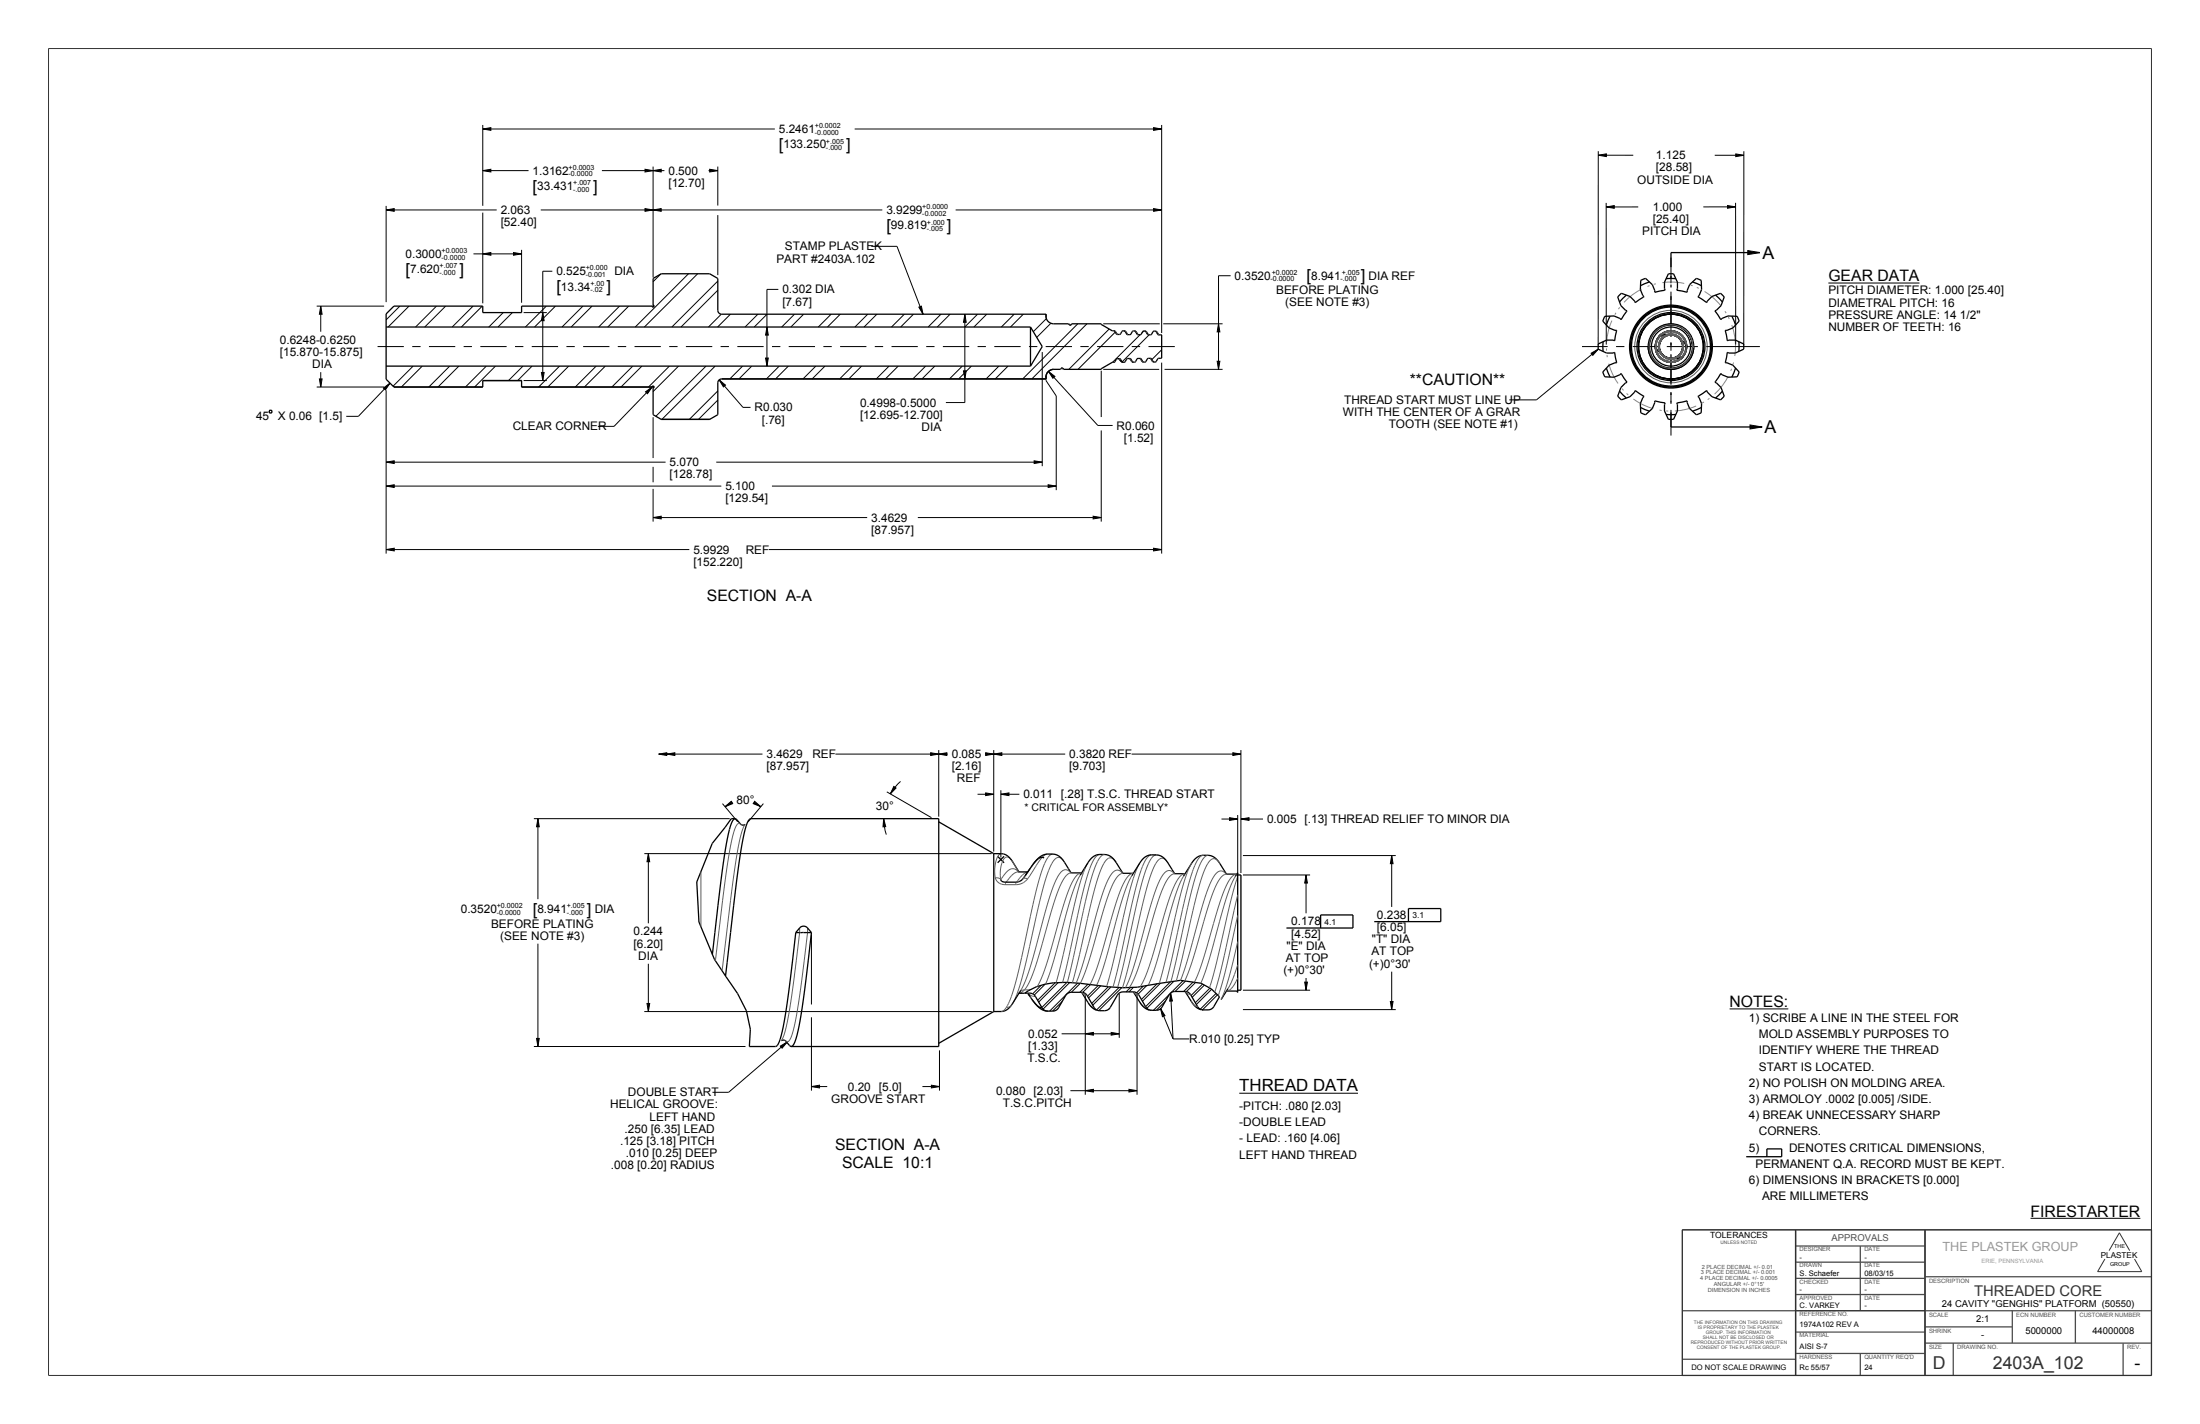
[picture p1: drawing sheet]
<svg xmlns="http://www.w3.org/2000/svg" width="864mm" height="559mm" viewBox="0 0 864 559" stroke-linecap="round" stroke-linejoin="round" font-family="sans-serif">
<g fill="#000">
<path d="M189.5 50.6l3.2-.5v1.1zM452.8 50.1l3.2 .5-3.2 .6zM189.5 67l3.2-.6v1.1zM256.4 67l3.1-.6v1.1zM253.2 66.4l3.2 .6-3.2 .5zM278.6 66.4l3.2 .6-3.2 .5zM627.4 60.9l3.2-.5v1zM681.4 60.4l3.1 .5-3.1 .6zM151.6 82.4l3.1-.5v1zM189.5 99.6l3.2-.5v1.1zM201.6 99.1l3.1 .5-3.1 .6zM256.4 82.4l3.1-.5v1z"/>
<path d="M253.2 81.9l3.2 .5-3.2 .5zM452.8 81.9l3.2 .5-3.2 .5zM630.5 81.2l3.2-.5v1zM678.1 80.7l3.2 .5-3.2 .5zM686.1 98.3l4.7 .8-4.7 .8zM125.9 120.1l.5 3.2h-1zM213.1 122.7l.5 3.1h-1.1zM301.1 128.3l.5 3.2h-1.1zM360.7 120.5l1-.4 .6 3.2zM378.7 123.3l.6 3.2h-1.1zM478.3 127.1l.6 3.1h-1.1zM624.6 138.6l2.8-1.6-2.1 2.4z"/>
<path d="M125.4 148.7h1l-.5 3.2zM150.5 152.3l2.6-1.9-1.8 2.6zM212.5 146.2h1.1l-.5 3.1zM253.4 153.8l2.6-1.9-1.8 2.6zM282.3 149.1l2.5 2-.8 .7zM300.5 140.5h1.1l-.5 3.2zM378.2 145.5h1.1l-.6 3.2zM411.6 145.7l2.5 2-.8 .7zM477.8 141.8h1.1l-.6 3.1zM687 166.8l4.7 .8-4.7 .7zM151.6 190.8l3.1-.6v1.1zM151.6 181.4l3.1-.6v1.1z"/>
<path d="M406 180.8l3.1 .6-3.1 .5zM411.4 190.2l3.2 .6-3.2 .5zM151.6 215.7l3.1-.6v1.1zM256.4 203.1l3.1-.5v1zM429.1 202.6l3.2 .5-3.2 .5zM452.8 215.1l3.2 .6-3.2 .5zM258.6 295.9l3.1-.5v1.1zM261.7 295.9l3.2-.5v1.1zM365.3 295.4l3.2 .5-3.2 .6zM368.5 295.9l3.2-.5v1.1zM386.9 295.4l3.2 .5-3.2 .6zM390.1 295.9l3.2-.5v1.1z"/>
<path d="M483.9 295.4l3.2 .5-3.2 .6zM284.6 316.6l2.4-2.2 .6 1zM296.2 314.4l2.5 2.2-3-1.2zM350.9 308.6l.8 .6-2.2 2.3zM386.9 311.1l3.2 .6-3.2 .5zM392.9 311.7l3.2-.6v1.1zM211.2 321.3l.5 3.1h-1.1zM254.5 335l.5 3.2h-1zM346.9 321.3l.8 3.1-1.1 .1zM482.7 320.9l3.1 .5-3.1 .5zM487.1 321.4l3.2-.5v1zM546.3 335.7l.5 3.2h-1z"/>
<path d="M512.7 343.4l.5 3.1h-1.1zM254 393.8h1l-.5 3.2zM455.6 395.8l1.7 2.8-1 .4zM459.5 389.7l.7 3.1-1 .1zM512.1 385.4h1.1l-.5 3.2zM545.8 393h1l-.5 3.2zM210.6 407.5h1.1l-.5 3.2zM306.3 410.5l2.8-1.6-2.1 2.4zM426 405.7l3.2-.6v1.1zM436.2 405.1l3.2 .6-3.2 .5zM318.5 426.4l3.2-.5v1zM365.6 425.9l3.2 .5-3.2 .5z"/>
<path d="M426 428l3.2-.5v1zM443.2 427.5l3.1 .5-3.1 .5z"/>
</g>
<g fill="none" stroke="#000" stroke-width=".39">
<path d="M189.5 50.6l3.2-.5v1.1zM189.5 49v31.8M189.5 50.6h114.7M335.5 50.6h120.5M452.8 50.1l3.2 .5-3.2 .6zM456 49v81.7M627.4 59.3v75.9M684.5 59.3v75.9M189.5 67l3.2-.6v1.1zM189.5 67h18M236.3 67h24.5M253.2 66.4l3.2 .6-3.2 .5z"/>
<path d="M256.4 67l3.1-.6v1.1zM256.4 65.4v43.5M278.1 67h3.7M278.6 66.4l3.2 .6-3.2 .5zM281.8 65.4v15.3M627.4 60.9l3.2-.5v1zM627.4 60.9h13.7M630.5 79.6v55.6M673.1 60.9h11.4M681.3 79.6v55.6M681.4 60.4l3.1 .5-3.1 .6zM151.6 82.4l3.1-.5v1z"/>
<path d="M151.6 80.8v37.8M151.6 82.4h43.4M185.9 99.6h18.8M189.5 99.6l3.2-.5v1.1zM189.5 83.4v35.6M201.6 99.1l3.1 .5-3.1 .6zM204.7 98v20.8M212.3 82.4h134M253.2 81.9l3.2 .5-3.2 .5zM256.4 82.4l3.1-.5v1zM281.8 84.4v23.6M342 96.7h10.1l10.2 26.6"/>
<path d="M375.1 82.4h80.9M452.8 81.9l3.2 .5-3.2 .5zM630.5 81.2l3.2-.5v1zM643.1 81.2h-12.6M678.1 80.7l3.2 .5-3.2 .5zM681.3 81.2h-12.7M686.1 98.3l4.7 .8-4.7 .8zM216.8 106.4h-3.7v42.9M259.4 107.5l-3 3M270.3 107.4l-20.9 20.9M273.9 107.4l-20.9 20.9M281.8 110.3l-18.1 18"/>
<path d="M281.8 113.9l-14.5 14.4M305.5 113.6h-4.4v30.1M483.1 108.2h-4.8v36.7M717.7 111.1h35.8M124.3 120.1h26.5M125.9 120.1l.5 3.2h-1zM125.9 120.1v10.1M157 120.1l-5.4 5.4M160.6 120.1l-8.2 8.2M171.3 120.1l-8.2 8.2M174.9 120.1l-8.2 8.2M185.7 120.1l-8.2 8.2"/>
<path d="M189.3 120.1l-8.2 8.2M197.5 122.7l-5.6 5.6M201.1 122.7l-5.6 5.6M205.5 122.7h9.2M213.1 122.7l.5 3.1h-1.1zM214.4 120.1l-8.2 8.2M218 120.1l-8.2 8.2M228.8 120.1l-8.2 8.2M232.4 120.1l-8.2 8.2M243.2 120.1l-8.2 8.2M246.8 120.1l-8.2 8.2M283.1 123.3l-5 5"/>
<path d="M286.7 123.3l-5 5M297.5 123.3l-5 5M301.1 128.3l.5 3.2h-1.1zM301.1 123.3l-5 5M311.9 123.3l-5.1 5M315.5 123.3l-5.1 5M326.2 123.3l-5 5M329.8 123.3l-5 5M340.6 123.3l-5 5M344.2 123.3l-5 5M355 123.3l-5 5M358.6 123.3l-5 5"/>
<path d="M360.7 120.5l1-.4 .6 3.2zM369.4 123.3l-5.1 5M373 123.3l-5.1 5M378.7 123.3l.6 3.2h-1.1zM378.7 123.3v34.7h-7.4M383.7 123.3l-5 5M387.3 123.3l-5 5M398.1 123.3l-5 5M401.7 123.3l-5 5M409.1 138.1v44.8M410.7 125l-5.1 5.2M412.5 126.9l-5.5 5.5"/>
<path d="M423.1 127.1l-21.7 21.6M426.7 127.1l-21.7 21.6M433.1 127.1h22.2M435.4 129.1l-15.8 15.8M437.8 130.3l-14.6 14.6M447.5 131.3l-10.8 10.9M449 129.9l-.7 .7M451.1 131.4l-10.6 10.6M456 137.3l-3.8 3.8M456.6 127.1h23.3M478.3 127.1l.6 3.1h-1.1zM624.6 138.6l2.8-1.6-2.1 2.4z"/>
<path d="M627.4 137l-24.3 19.9h-10.6M124.3 151.9h26.5M125.4 148.7h1l-.5 3.2zM125.9 146.1v5.8M150.5 152.3l2.6-1.9-1.8 2.6zM151.6 153.1v64.1M153.1 150.4l-12.4 13h-4.8M162.2 143.7l-7.9 7.8M165.8 143.7l-8.2 8.2M176.5 143.7l-8.2 8.2M180.1 143.7l-8.2 8.2M190.9 143.7l-8.2 8.2"/>
<path d="M194.5 143.7l-8.2 8.2M205.3 143.7l-5.7 5.6M205.5 149.3h9.2M208.9 143.7l-5.7 5.6M212.5 146.2h1.1l-.5 3.1zM219.6 143.7l-8.2 8.2M223.2 143.7l-8.2 8.2M234 143.7l-8.2 8.2M237.6 143.7l-8.2 8.2M248.4 143.7l-8.2 8.2M252 143.7l-8.2 8.2M253.4 153.8l2.6-1.9-1.8 2.6z"/>
<path d="M256 151.9l-15 15.4h-6.3M262.8 143.7l-8.2 8.2M266.4 143.7l-10 10M277.1 143.7l-19.6 19.7M280.7 143.7l-20.9 20.9M281.8 153.4l-11.2 11.2M281.8 157l-7.6 7.6M282.3 149.1l2.5 2-.8 .7zM282.3 149.1l9.4 10.8h2.9M291.5 143.7l-5 5M295.1 143.7l-5 5M300.5 140.5h1.1l-.5 3.2z"/>
<path d="M305.9 143.7l-5.1 5M309.5 143.7l-5.1 5M320.2 143.7l-5 5M323.8 143.7l-5 5M334.6 143.7l-5 5M338.2 143.7l-5 5M349 143.7l-5 5M352.6 143.7l-5 5M363.4 143.7l-5.1 5M367 143.7l-5.1 5M377.7 143.7l-5 5M378.2 145.5h1.1l-.6 3.2z"/>
<path d="M381.3 143.7l-5 5M392.1 143.7l-5 5M395.7 143.7l-5 5M410.7 148.9v.5l3.9 6v36.9M411.6 145.7l2.5 2-.8 .7zM411.6 145.7l19.4 21.3h5.8M432.3 145.5v18.2M433.1 144.9h21.9M456 142.3v74.9M457.1 144.9h22.8M477.8 141.8h1.1l-.6 3.1zM256.4 163.7v16"/>
<path d="M432.3 168.9v35.8M687 166.8l4.7 .8-4.7 .7zM151.6 190.8l3.1-.6v1.1zM151.6 181.4l3.1-.6v1.1zM151.6 190.8h131.5M151.6 181.4h109.7M256.4 183.2v6.1M256.4 191.8v12.9M281.1 181.4h128M303 190.8h111.6M406 180.8l3.1 .6-3.1 .5zM411.4 190.2l3.2 .6-3.2 .5z"/>
<path d="M151.6 215.7l3.1-.6v1.1zM151.6 215.7h119M256.4 203.1l3.1-.5v1zM256.4 203.1h84M301.8 215.7h154.2M360.3 203.1h72M429.1 202.6l3.2 .5-3.2 .5zM452.8 215.1l3.2 .6-3.2 .5zM258.6 295.9l3.1-.5v1.1zM258.6 295.9h40.7M261.7 295.9l3.2-.5v1.1zM327.9 295.9h44.1"/>
<path d="M365.3 295.4l3.2 .5-3.2 .6zM368.5 295.9l3.2-.5v1.1zM368.5 294.3v26.2M386.8 295.9h31.3M386.9 295.4l3.2 .5-3.2 .6zM390.1 295.9l3.2-.5v1.1zM390.1 294.3v39.9M444.2 295.9h42.9M483.9 295.4l3.2 .5-3.2 .6zM487.1 294.3v48.3M283.6 315.4l6 7.1M284.6 316.6l2.4-2.2 .6 1z"/>
<path d="M287.6 314.8l-3 1.8M296.2 314.4l2.5 2.2-3-1.2zM298 316l.7 .6M299.7 315.4l-6 7.1M348.1 310.7l17.5 10.2M350.9 308.6l.8 .6-2.2 2.3zM353.5 306.6l-2.2 2.3-1.8 2.6M383.7 311.7h6.4M386.9 311.1l3.2 .6-3.2 .5zM392.9 311.7l3.2-.6v1.1zM392.9 310.1v26.4M392.9 311.7h7.2"/>
<path d="M485.8 319.8v23.4M209.6 321.3h76.8M211.2 321.3l.5 3.1h-1.1zM211.2 321.3v31.6M252.9 335h136.4M254.5 335l.5 3.2h-1zM254.5 335v27.3M346.9 321.3l.8 3.1-1.1 .1zM346.9 321.3l.2 3.1 .8 3.1M479.5 321.4h6.3M482.7 320.9l3.1 .5-3.1 .5zM487.1 321.4l3.2-.5v1z"/>
<path d="M487.1 321.4h8.7M487.9 335.7h60M546.3 335.7l.5 3.2h-1zM546.3 335.7v20.2M487.9 343.4h26.4M512.7 343.4l.5 3.1h-1.1zM512.7 343.4v15M211.2 370.3v40.4M254.5 378.2v18.8M318.5 366.8v27.4M252.9 397h136.4M254 393.8h1l-.5 3.2z"/>
<path d="M318.5 399.2v28.8M408.7 386.7l-3.3 3.3M410.3 386.2l-4.3 4.3M414.2 385.6l-6.9 6.9M415.4 385.6l-7.7 7.6M417 393l-3.8 3.8M418.8 385.5l-9.8 9.9M419.9 385.6l-10.5 10.4M423 385.8l-11 11M424.1 385.9l-3.5 3.5M426 390.2v39.4M427.1 386.2l-3.2 3.2"/>
<path d="M428.1 386.4l-3.1 3M431.1 386.7l-4.2 4.2M432.1 386.9l-4.8 4.7M435.1 387.2l-6.6 6.6M435.5 395.7l-.2 .2M436.1 387.3l-7.1 7.2M439.3 387.5l-8.8 8.8M439.4 390v17.3M440.3 387.6l-9 9M443.8 387.5l-1.8 1.7M444.9 387.5l-1.7 1.7M446.3 390v39.6"/>
<path d="M448.8 387l-2.6 2.6M450.1 386.8l-3.3 3.3M454.2 386.1l-6.1 6.1M455.5 385.8l-7 7.1M455.6 395.8l1.7 2.8-1 .4zM455.6 395.8l4.9 11.9M457.5 392.9l-3.6 3.6M459.1 390.2l-6.3 6.3M459.5 385.3l-9.8 9.7M459.5 389.7l.7 3.1-1 .1zM459.5 389.7l1 18M460.8 385.1l-10.6 10.6"/>
<path d="M464.4 384.9l-4.7 4.6M465.4 385l-4.1 4.1M468.3 385.4l-3.7 3.7M469.3 385.5l-3.6 3.6M472 386.2l-4.4 4.4M472.8 386.6l-4.8 4.8M474.9 387.8l-5.7 5.7M475.6 388.2l-6 6M477.3 389.8l-6.1 6.2M477.9 390.4l-5.9 5.9M487.9 396.2h60M487.9 388.6h26.4"/>
<path d="M512.1 385.4h1.1l-.5 3.2zM512.7 383.8v4.8M545.8 393h1l-.5 3.2zM546.3 381.3v14.9M678.9 395.9h23.1M209.6 410.7h83M210.6 407.5h1.1l-.5 3.2zM306.3 410.5l2.8-1.6-2.1 2.4zM309.1 408.9l-23.1 19.7h-6.3M368.8 412.2v15.8M416.7 405.7h22.7M426 405.7l3.2-.6v1.1z"/>
<path d="M436.2 405.1l3.2 .6-3.2 .5zM460.5 407.7h6.3M318.5 426.4l3.2-.5v1zM318.5 426.4h6.2M362.1 426.4h6.7M365.6 425.9l3.2 .5-3.2 .5zM420.2 428h26.1M426 428l3.2-.5v1zM443.2 427.5l3.1 .5-3.1 .5zM486.5 429h46.6M797.1 478.1h43.1"/>
</g>
<g fill="none" stroke="#000" stroke-width=".51">
<path d="M690.8 99.1h-34.9v5.7M256.4 119.7l.4 .4-.4 .4M655.9 108.2v1.2M655.9 111.7v1.1M655.9 116.2v11.4M151.6 128.3h252.9M256.4 120.5l-.4-.4h-51.3v2.6h-15.2v-2.6h-34.9l-3 3.1v25.6l3 3.1h34.9v-2.6h15.2v2.6h51.3l.4-.4M256.4 120.5v-11.2l3.2-1.9h19l3.2 1.9v12.5a1.52 1.52 0 0 0 1.5 1.5h127.4a3 3 0 0 0 2.9 3.8h5.9l.4 .4 .5-.1M404.5 128.3l4.6 7.7-4.6 7.7M404.5 128.3v15.4M419.6 127.1l.3 .4M420.2 127.6h-.1"/>
<path d="M420.3 127.5l-.1 .1M420.4 127.4l-.1 .1M420.4 127.4l.3-.3h11.6v.2l4.3 2.5h.6M437.2 129.8h.1M437.2 129.8l1.4 1.4M437.4 129.8l.7 .7M438.1 130.5h.1M438.1 130.5l.5 .7M440.9 129.8h.3M440.9 129.8l-1.2 1.4h-1.1M440.9 129.8h-.1M441.2 129.8l1.5 1.5"/>
<path d="M441.2 129.8h.1M441.4 129.9l1.3 1.4M442.6 131.3h.1M442.7 131.3h.1M442.7 131.3h.8M443.5 131.3h.1M445.3 129.9l-.7 .1-1.1 1.3M445.3 129.9h.1M445.3 129.9l1.5 1.4M445.5 129.9l1.2 1.4M446.7 131.3h.1M446.8 131.3h.8"/>
<path d="M447.6 131.3h.1M449.4 129.9l-.7 .1-1.1 1.3M449.4 129.9l1.4 1.5M449.4 129.9h.1M449.5 129.9l1.3 1.5M450.8 131.4h.1M450.8 131.4h.8M451.6 131.4l1.1-1.4 .7-.1 1.5 1.5M451.6 131.4h.1M453.4 129.9h.1M453.7 130l1.2 1.4M454.9 131.4h.1"/>
<path d="M454.9 131.4h.8M455.7 131.4l.3 .1v9l-.2 .1M455.7 131.4h.1M647 136a8.9 8.9 0 0 0 8.9 8.9 8.9 8.9 0 0 0 9-8.9M649.8 136a6.1 6.1 0 0 0 6.1 6.1 6.1 6.1 0 0 0 6.2-6.1M649.8 136a6.1 6.1 0 0 1 6.1-6.1 6.1 6.1 0 0 1 6.1 6.1M649.8 136a6.1 6.1 0 0 0 6.1 6.1 6.1 6.1 0 0 0 6.1-6.1M649.8 136a6.1 6.1 0 0 1 7.6-5.9 6.1 6.1 0 0 1 3.8 8.9M650.7 133a6.1 6.1 0 0 0 3.7 8.9 6.1 6.1 0 0 0 7.6-5.9M651.1 132.2h-.1M651.1 132.1v.1M651.1 132.1h.1"/>
<path d="M651.2 132.1l.1-.2a6.2 6.2 0 0 1 6.8-1.7 6.2 6.2 0 0 1 4 5.8M651.2 132.1h-.1M651.3 132.1h-.1M651.4 132l-.1 .1M651.4 132l-.4 .2M651.4 132h.1M651.5 131.7l-.4 .4M652.2 133.4a4.6 4.6 0 0 0-.7 4M653.7 131.5l-2.3 .5M653.9 130.1l-2.4 1.5M654.1 131.4a4.8 4.8 0 0 1 6.5 4.7 4.8 4.8 0 0 1-7 4 4.7 4.7 0 0 1-.8-7.7 4.7 4.7 0 0 1 7.4 2.2 4.7 4.7 0 0 1-4.9 6 4.6 4.6 0 0 1-3.8-3.2M655.9 131.1v1.1"/>
<path d="M655.9 134.5v1.1M655.9 139v11.4M656.1 131.3l-2.5 .2M656.2 131.4a4.6 4.6 0 0 0-3.8 1.6M658.8 132.4a4.6 4.6 0 0 0-6.6 1M659.3 132.7a4.7 4.7 0 0 1-1.4 7.7 4.7 4.7 0 0 1-6.5-4.4 4.7 4.7 0 0 1 6.6-4.1 4.6 4.6 0 0 1 .9 7.6 4.6 4.6 0 0 1-7.4-2.1M659.4 139a4.6 4.6 0 0 1-3.7 1.6M660.3 134.6a4.6 4.6 0 0 0-7.5-1.9 4.6 4.6 0 0 0 1.2 7.7 4.6 4.6 0 0 0 6.6-4.1 4.7 4.7 0 0 0-4.9-4.9 4.7 4.7 0 0 0-4.5 5.3 4.7 4.7 0 0 0 5.6 4l1-.1M660.3 134.6a4.6 4.6 0 0 1-1.8 5.2 4.6 4.6 0 0 1-5.4-.2M660.3 134.6a4.6 4.6 0 0 0-7.5-1.8 4.6 4.6 0 0 0 1.4 7.7 4.6 4.6 0 0 0 6.4-4.4 4.7 4.7 0 0 0-6.4-4.5 4.7 4.7 0 0 0-1.7 7.7M660.4 140l-1.8 .4M660.4 140h.1"/>
<path d="M660.4 128.9a8.4 8.4 0 0 1-.3 14.4 8.4 8.4 0 0 1-12.6-7.1 8.4 8.4 0 0 1 12.2-7.7 8.4 8.4 0 0 1 4.7 7.5M660.6 139.9l-.2 .1M660.6 140h.1M660.7 140h-.1M660.7 139.9v.1M660.8 139.9l-1.2 1.1-1.6 .9M660.8 139.8h.1M660.8 139.8l-.4 .2M660.8 139.8v.1M662 136a6.1 6.1 0 0 0-7.9-5.8 6.1 6.1 0 0 0-3.3 9.3 6.1 6.1 0 0 0 9.8 .5M151.6 143.7h252.9M256.4 151.5l.4 .4-.4 .4"/>
<path d="M416.6 144.6l-.3 .3h-2.7a3 3 0 0 0-2.9 3.8h-127.4a1.52 1.52 0 0 0-1.5 1.5v12.5l-3.2 1.9h-19l-3.2-1.9v-11.2M416.7 144.5l-.1 .1M416.8 144.5h-.1M416.9 144.4l-.1 .1M417.1 144.5l.3 .4M438.2 141l-.7 1.1-.9 .1-4.3 2.5v.2h-14.8l-.5-.4-.4 .1M438.2 141h.1M438.6 140.8l-.4 .2M438.6 140.8h-.1M438.6 140.8h.8M439.3 140.8l.2 .3zM439.4 140.8l1 1.1"/>
<path d="M439.4 140.8h.1M439.5 141.1l.5 .7M439.5 141.1h.1M439.5 141.1l.5 .6M440 141.8l.8 .4M440 141.7l.4 .2M440.4 141.9l.5 .3M443.5 140.7h-1l-.9 1.3-.7 .2M443.5 140.7l1.4 1.4M443.5 140.7h.1M443.5 140.7l1.3 1.4M444.9 142.1h.1"/>
<path d="M447.6 140.7h-1.1l-.9 1.3-.7 .1M447.6 140.7l1.4 1.4M447.6 140.7h.1M447.6 140.7l1.1 1.4M449 142.1h.1M451.6 140.6l-1 .1-.9 1.3-.7 .1M451.6 140.6l1.5 1.5M451.6 140.6h.1M451.6 140.6l1.2 1.4M453 142.1h.1M454.9 140.6h.9M454.9 140.6l-1.1 1.3-.7 .2"/>
<path d="M454.9 140.6h.1M455.7 140.6l.1 .1M655.9 153.9v1.1M655.9 157.3v1.1M658.7 140.4l-2.9 .3M105.9 161l.8 .3-.2 .8-.8-.3zM655.9 161.8v5.8h35.8M288.6 321.3h-1.6l-7.4 9.7-6.1 15.1 .9 15.7 6.1 14.7 9 13.4 3.5 6.8 1.5 7.2-.4 6.8h10.3M288.6 321.3a2.09 2.09 0 0 0-1.5 1.7 129.3 129.3 0 0 0-4.4 25.3l-2.1 17.7M288.6 321.3l.6 .3 1.6 1.9a1.33 1.33 0 0 0 1.7 0M292.5 323.5h.1M368.5 321.3h-73.8l-.6 .3a22.9 22.9 0 0 0-2.8 9.6l-2.1 13.8-2.4 21"/>
<path d="M391.6 336l2.6 2.6M394.2 336l-2.6 2.6M405.2 339.7l-.7 .9M405.5 339.2l-.6 .8M405.5 339.1l.2-.2a7 7 0 0 1 11.5-1.5l3.1 5.1M405.8 338.8l-.6 .8M409.9 336.7a3.6 3.6 0 0 0-4 2M478.9 338.9a6.4 6.4 0 0 0-11.2-.1l-3.1 5M478.9 338.9l2.5 4.1M399.7 342.1l3.8 .1M400 342.2l-2.9-4.7a5.3 5.3 0 0 0-4-2.5h-3v62l3-.1a5.5 5.5 0 0 0 4.5-3.2M402.5 343.5l-1.4 1.8-1.2 .7-5.2 .2a1.47 1.47 0 0 1-1.8-1.1"/>
<path d="M402.6 343.3l-.2 .4M403.4 342.2l-.8 1.1M404.3 340.9l-1.8 2.6M404.7 340.4l-1.3 1.8M420.5 342.5h4.3l-.5 .5M440.6 342.7h.2M444.9 342.7h-4.1l-2.6-4.2a6.3 6.3 0 0 0-11.1 0l-3.1 5M461 342.8l.1 .1M465.2 342.9h-4.1l-2.6-4.2a6.3 6.3 0 0 0-11.1 0l-3.1 4.9M481.3 343h.1M481.4 343h4.1M485.8 342.5l-.9 1.5"/>
<path d="M505 364.2h26.1v-5.2h-12.7v5.2M539.5 361.7h26.1v-5.2h-12.7v5.2M399.7 389.8h.1M399.8 389.7l-.1 .1M400 389.8h2.2a24.1 24.1 0 0 1 16.6-4.3l21.9 2.1 5.7-.2 17-2.7 8.1 1.1 4 2.2 3.2 3.2-2.6 4.3-1 .6-.9 .2M400.7 388.6l-3.2 5.1M402.3 389.7l2.2 .1 1.4 .5 3.1 5.2M403.6 390l1.7 2.5M403.6 390l.6 .9M405.1 392.2l.2 .2M405.3 392.4l.4 .6M405.5 392.7l.1 .2a7.9 7.9 0 0 0 5.7 3.9"/>
<path d="M405.8 393.1l1.8 1.9 1.4 .5M409 395.5l1.1 1 1.2 .3M420.5 389.4h4M420.5 389.4l-1.1 .3-.9 .7-3.5 5.8-1.4 .5-2.3 .1M420.5 389.4h.1M424.6 389.4h.1M424.6 389.4l3.2 5 1.4 1.4 1.3 .6M440.8 389.2h4.1M440.8 389.2l-1.1 .3-.9 .7-3.3 5.6-1 .6-.9 .2h-2.2l-1.4-.6-3.4-5.6-.9-.7-1.1-.3M440.8 389.2h.1M444.9 389.2l1.1 .3 .9 .8 3.2 5.4 1 .6 1 .2M444.9 389.2l3.7 5.7 1.2 .9 1.4 .6"/>
<path d="M444.9 389.2h.1M451.6 396.4l.5 .1M461.1 389.1h4.1M461.1 389.1l-1.1 .2-.9 .8-3.5 5.7-1.4 .6-2.1 .1M461.1 389.1h.1M465.2 389.1l1.1 .3 .9 .7 3.5 5.6 1.4 .6h2.2M465.2 389.1l3.6 5.5 1.2 1 1.5 .6M465.2 389.1h.1M471.8 396.3h.6M481.4 388.9h4.1M481.5 388.9h-.1M482.1 387.9l-2.7 4.3"/>
<path d="M485.5 388.8l.3 .6M485.5 388.9l.3 .1M485.7 389h.1M306.7 408.4a1.32 1.32 0 0 1 1.7 0l1.5 1.9M310.6 410.7h57.9M685.5 453.9h13.9v-3.1h-5.8v3.1"/>
<circle cx="655.9" cy="136" r="16.3"/>
<circle cx="655.9" cy="136" r="15.9"/>
<circle cx="655.9" cy="136" r="15.5"/>
<circle cx="655.9" cy="136" r="12.8"/>
<circle cx="655.9" cy="136" r="12.7"/>
<circle cx="655.9" cy="136" r="7.7"/>
<circle cx="655.9" cy="136" r="6.2"/>
</g>
<path d="M19 19h825.5v520.8h-825.5zM704.8 482.6v57.2M755.6 482.6v57.2M826.3 494.1l-2.9 4.9h17.4l-2.9-4.9M827.9 490.8l4.1-7 4 7M844.5 482.6h-184.1v57.2M704.8 514.3h50.8" fill="none" stroke="#313131" stroke-width=".39"/>
<g fill="none" stroke="#4f4f4f" stroke-width=".51">
<path d="M660.4 482.6h184.1v57.2h-184.1zM704.8 482.6v57.2M704.8 495.3h50.8M704.8 488.9h50.8M730.2 488.9v25.4M755.6 482.6v57.2M660.4 514.3h184.1M704.8 508h50.8M704.8 501.6h50.8M755.6 501h88.9M789.9 514.3v12.7M814.7 514.3v12.7"/>
<path d="M660.4 533.4h44.4M704.8 531.1h50.8M704.8 522.7h50.8M730.2 531.1v8.7M755.6 527h88.9M755.6 520.7h34.3M766.7 527v12.8M833.4 527v12.8"/>
</g>
<g fill="none" stroke="#5d5d5d" stroke-width=".39">
<path d="M437.7 130.1h.1M437.7 130.1l.3 .2M438 130.3l.1 .2M438 130.3l.6 1M438.2 131l.4 .2M441.2 129.8h.1M441.7 130.1l.5 .4M445.8 130.1l.4 .4M449.8 130.2l.5 .3M649.8 136a6.2 6.2 0 0 0 4.2 5.9M649.8 136a6.2 6.2 0 0 1 6.1-6.2 6.2 6.2 0 0 1 6.2 6.2M649.8 136a6.2 6.2 0 0 0 4.4 5.9"/>
<path d="M649.8 136a6.1 6.1 0 0 1 6.1-6.1 6.1 6.1 0 0 1 6.1 6.1M649.8 136a6.2 6.2 0 0 0 6.1 6.2 6.2 6.2 0 0 0 6.2-6.2M649.8 136a6.1 6.1 0 0 0 6.1 6.1 6.1 6.1 0 0 0 6.2-6.1M649.8 136a6.1 6.1 0 0 0 6.1 6.1 6.1 6.1 0 0 0 6.1-6.1M650 136.1a5.9 5.9 0 0 0 4.1 5.6M650 135.9a5.9 5.9 0 0 0 4.2 5.7M650 135.9a5.9 5.9 0 0 1 6-5.8 5.9 5.9 0 0 1 5.8 6M650.1 135.9a5.8 5.8 0 0 1 5.9-5.7 5.8 5.8 0 0 1 5.8 5.9M650.1 135.9a5.9 5.9 0 0 0 5.7 6 5.9 5.9 0 0 0 6-5.8M650.1 135.9v.2M650.1 135.9a5.8 5.8 0 0 0 5.7 5.9 5.8 5.8 0 0 0 6-5.7M651 132.2h.1"/>
<path d="M651.4 131.8h.4M651.4 131.8l-.4 .4M651.4 132l-.4 .2M651.4 132h.1M651.5 131.7l.2 .1M651.5 131.7l-.5 .5M651.7 131.8l-.3 .2M651.8 131.8l-.4 .2M657.4 131.3l-2.5-.3-3.2 .8M657.7 130.1a6.2 6.2 0 0 1 4.4 5.9M657.7 130.1v.3M657.7 130.1a6.2 6.2 0 0 0-6.3 1.7"/>
<path d="M657.7 130.4a5.9 5.9 0 0 1 4.1 5.7M657.7 130.4a5.8 5.8 0 0 0-5.9 1.4M657.7 130.3a5.9 5.9 0 0 1 4.1 5.6M657.7 130.3l-.4 1.2-2.4-.2-3.5 .7M657.7 130.3a5.9 5.9 0 0 0-6 1.5M657.9 130.1a6.2 6.2 0 0 1 4.2 5.9M657.9 130.1a6.2 6.2 0 0 0-6.4 1.6M657.9 130.1l-.2 .2M660.4 140l-.3 .2M660.4 140h.1M660.4 140l-3.5 .7-2.4-.2-.4 1.2M660.4 140l-.2 .2"/>
<path d="M660.8 139.8l-.4 .2M660.8 139.8l-.4 .4M660.8 139.8l-.4 .5M660.8 139.8h.1M661.8 135.9v.2M661.8 135.9a5.9 5.9 0 0 0-6-5.8 5.9 5.9 0 0 0-5.8 6M661.8 135.9a5.9 5.9 0 0 1-5.8 6 5.9 5.9 0 0 1-6-5.8M439.3 140.8l.3 .2M439.4 140.8h.1M439.6 141h.1M439.7 141h.2M444 141.5l.5 .4"/>
<path d="M448.1 141.5l.4 .3M654.1 141.7l-.1 .2M654.2 141.6v.3M660.1 140.2h.3M660.1 140.2a5.8 5.8 0 0 1-5.9 1.4M660.2 140.2l-3.3 .8-2.5-.3M660.2 140.2a5.9 5.9 0 0 1-6.1 1.5M660.2 140.2l.2 .1M660.4 140.3a6.2 6.2 0 0 1-6.4 1.6M660.4 140.2a6.2 6.2 0 0 1-6.2 1.7M393.1 335a4.8 4.8 0 0 0-2.5 4.5l-.1 2.7 .2 2.3M397.1 337.5l.1 .2"/>
<path d="M397.2 337.7l-.3-.3a1.81 1.81 0 0 0-2-1 1.81 1.81 0 0 0-1.4 1.7l-.8 3.6 .2 3.4M397.2 337.7l.1 .1M397.2 337.7l2.6 4.4M397.4 337.9l.1 .2M411.2 335.2a9.5 9.5 0 0 0-4.7 4.9l-3.1 4.8M413.3 335.2a6 6 0 0 0-3.5 4.3 113.3 113.3 0 0 0-4.7 17.2l-3.4 16.1a88.1 88.1 0 0 1-6.7 22.5M413.3 335.2h.1M417.3 337.6a2.06 2.06 0 0 0-2-1.1 2.06 2.06 0 0 0-1.8 1.4 71.2 71.2 0 0 0-6.3 19.7l-3.1 13.9a93.9 93.9 0 0 1-6.5 22.2M417.8 338.2v.1M427.1 338.5a76.6 76.6 0 0 0-5.9 19l-4.4 19.6-2.2 8.5M431.7 335.3a4.6 4.6 0 0 0-3 3.4 111.8 111.8 0 0 0-5.7 20.6l-5.9 26.2M433.6 335.3a5.5 5.5 0 0 0-3.4 4.1 126.6 126.6 0 0 0-5.4 20.3l-5.8 25.8"/>
<path d="M438.2 338.5a2.34 2.34 0 0 0-3.5-1.4 28.5 28.5 0 0 0-5.1 12l-8.6 36.5M447.4 338.7a67.6 67.6 0 0 0-5.6 17.4l-4.6 20.6-2.8 10.4M452.1 335.5a3.8 3.8 0 0 0-2.8 2.7 104.4 104.4 0 0 0-6.2 22.1l-3.7 17.4-2.5 9.6M453.9 335.5a4.5 4.5 0 0 0-3.1 3.4 118.6 118.6 0 0 0-5.7 20.6l-4 18.8-2.4 9.2M458.1 338a2.16 2.16 0 0 0-2.2-1.2 2.16 2.16 0 0 0-1.9 1.6 74.7 74.7 0 0 0-6.1 19.2l-4.7 20.6-2.6 9.4M458.4 338.5l.1 .2M390.7 344.5l1.4 .1 .8 .5M390.7 344.5a3.8 3.8 0 0 0 4 2.7M398.8 347.2h-4.1M399.7 342.2l-1.2 .3-1.3 1-2.5 2.7v1M399.7 342.2h.1M399.9 342.2l-1.7-1.2-1.6 .1-1.5 1.2-2.2 2.8"/>
<path d="M402.2 343.9l-.7 1M403.4 344.9a5.8 5.8 0 0 1-4.6 2.3M403.4 344.9l-1.1-.3-.9 .4M403.4 342.2l-1.1 .4-1.3 1.2-2.3 2.4 .1 1M460 365.5l-4.9 20.4M462.2 366l-4.5 19.5M464.1 366l-4.5 19.2M466.2 366.5l-4.5 18.4M395 395.3l-.9 1.2-1 .4M397.1 394.4l-.9 .7-1.2 .2M397.1 394.4h.1M402.2 388.4l-1.2 1-1.3 .4"/>
<path d="M402.2 388.4l-1.8 .7M402.2 388.4h2.1M403.7 389.8l1.4 1 1.3 .2M404.2 389.7h.1M427.3 393.8l1.1 1.1 1 .4M447.4 393.2a3.2 3.2 0 0 0 2.4 2"/>
<circle cx="655.9" cy="136" r="14.2"/>
</g>
<path d="M681.3 136a25.3 25.3 0 0 0-37.4-22.2 25.3 25.3 0 0 0-1.8 43.4 25.3 25.3 0 0 0 39.1-19.1l.1-2.1" fill="none" stroke="#888" stroke-width=".39" stroke-dasharray="8.6 2.6 .9 1.7 .9 2.6" stroke-linecap="butt"/>
<!-- layer: 05___PRT_ALL_AXES -->
<g fill="none" stroke="#000" stroke-width=".51">
<path d="M638.4 115.8l-2.7 2.7M647.5 110.6l-3.5 1.5M654 109.3h3.8M664.4 110.6l3.5 1.5M673.4 115.8l2.7 2.7M410.7 123.3v1.4M454.4 130.6h.1M455.8 131.5h.2M629.3 134.1v3.8M632 124l-1.4 3.6M638.5 122.2l-2.1 3.2-.5-.4-2.3-1-3.7 .1-.7 1.9 2.4 2.7 2.4 1h.6l-.8 4-.6-.2h-2.5l-3.3 1.5v2l3.3 1.5h2.5l.6-.2 .8 4.1h-.6l-2.4 .9-2.4 2.7 .7 1.9 3.7 .1 2.3-1 .5-.4 2.3 3.4-.6 .3-1.8 1.8-1.3 3.4 1.5 1.4 3.4-1.2 1.8-1.8 .2-.7 3.5 2.4-.5 .4-1 2.4 .2 3.6 1.8 .8 2.7-2.5 1-2.3v-.7l4 .8-.2 .6v2.6l1.5 3.3h2l1.6-3.3v-2.6l-.3-.6 4.1-.8v.7l1 2.3 2.6 2.5 1.9-.8 .1-3.6-.9-2.4-.5-.4 3.4-2.4 .3 .7 1.8 1.8 3.4 1.2 1.4-1.4-1.2-3.4-1.8-1.8-.6-.3 2.3-3.4 .5 .4 2.3 1 3.6-.1 .8-1.9-2.4-2.7-2.4-.9h-.7l.8-4.1 .7 .2h2.5l3.3-1.5v-2l-3.3-1.5h-2.5l-.7 .2-.8-4h.7l2.4-1 2.4-2.7-.8-1.9-3.6-.1-2.3 1-.5 .4-2.3-3.4 .6-.3 1.8-1.8 1.2-3.4-1.4-1.4-3.4 1.2-1.8 1.8-.3 .7-3.4-2.3 .5-.5 .9-2.4-.1-3.6-1.9-.8-2.6 2.5-1 2.3v.7l-4.1-.8 .3-.6v-2.6l-1.6-3.3h-2l-1.5 3.3v2.6l.2 .6-4 .8v-.7l-1-2.3-2.7-2.5-1.8 .8-.2 3.6 1 2.4 .5 .5-3.5 2.3-.2-.7-1.8-1.8-3.4-1.2-1.5 1.4 1.3 3.4 1.8 1.8 .6 .3-.2 .2M651.3 132.2a6.9 6.9 0 0 1 4.9-.8 8.3 8.3 0 0 1 5.7 4.7v.8a4 4 0 0 1-5.4 3.7 6.1 6.1 0 0 1-4.5-1.9l-.2-.2a3.9 3.9 0 0 1-.5-6.3z"/>
<path d="M660.3 128.2l.2 .7M660.5 128.9h.1M660.5 128.8v.1M660.5 128.8l-.1 .1M660.7 128.5l-.2 .3M664.4 136h.1M664.4 136l.5 .5M664.5 136h.4M679.8 124l1.5 3.6M682.6 134.1v3.8M154.6 151.9h34.9M189.5 149.3h15.2"/>
<path d="M204.7 151.9h51.3M410.7 147.6v1.1h-127.4M413.6 144.9a3 3 0 0 0-3 3.1M442.7 140.7h.1M443.5 140.7h.1M446.8 140.7h-.1M447.6 140.7h.1M450.8 140.6h.1M451.6 140.6h.1M452.1 141.4h.1M454.9 140.6h.1M455.7 140.6h.1"/>
<path d="M455.8 140.6v.1M630.6 144.5l1.4 3.5M635.7 153.5l2.7 2.7M644 159.9l3.5 1.5M667.9 159.9l-3.5 1.5M676.1 153.5l-2.7 2.7M681.3 144.5l-1.5 3.5M259.6 164.6h19M654 162.7h3.8M290.8 323.5h.1M292.5 323.5h.1M368.5 321.3v89.4"/>
<path d="M368.5 322.5l21.6 12.5M467.7 338.8v.1M472.4 335.6h.1M478.9 338.9h.1M424 343.4v.1M441.4 343.6h.1M444.3 343.6h.1M464.6 343.8h.1M484.9 344h.1M485.8 343.4h1.3v45.2h-1.3M485.8 342.5v46.9M280.6 366l-1 8.5"/>
<path d="M286.8 366l-2 17M312.4 366l-2.9 24.2a78.5 78.5 0 0 1-4.1 19.6l-1 .9M312.4 366l1.5-1.8a2.04 2.04 0 0 1 3.1 0l1.5 1.8M312.4 366h6.1M318.5 366l-2.9 24.2a78.5 78.5 0 0 1-4 19.6l-.8 .8-.9-.3M390.1 397l-21.6 12.4M400.7 388.6h.1M420.5 389.4h.1M424.6 389.4h-.1M440.8 389.2h.1M444.9 389.2h.1M461.1 389.1h.1"/>
<path d="M465.2 389.1h.1M467.7 393.1h.1M472.4 396.3h.1M482.1 387.9l-.1 .1M306.7 408.4h.1M308.4 408.4h.1"/>
<circle cx="655.9" cy="136" r="15.9"/>
<circle cx="655.9" cy="136" r="13.3"/>
<circle cx="655.9" cy="136" r="12.7"/>
<circle cx="655.9" cy="136" r="8.9"/>
<circle cx="655.9" cy="136" r="8.7"/>
<circle cx="655.9" cy="136" r="4.5"/>
</g>
<g fill="none" stroke="#000" stroke-width=".39">
<path d="M655.9 101.1v10.1M655.9 114.4v3.3M148.2 136h10.3M161.8 136h3.3M168.4 136h10.3M182 136h3.3M188.6 136h10.3M202.2 136h3.2M208.7 136h10.4M222.3 136h3.3M228.9 136h10.3M242.5 136h3.3"/>
<path d="M249.1 136h10.3M262.7 136h3.3M269.3 136h10.3M282.9 136h3.2M289.4 136h10.4M303 136h3.3M309.6 136h10.3M323.2 136h3.3M329.8 136h10.3M343.4 136h3.3M350 136h10.3M363.6 136h3.2"/>
<path d="M370.1 136h10.4M383.7 136h3.3M390.3 136h10.3M403.9 136h3.3M410.5 136h10.3M424.1 136h3.3M430.7 136h10.3M444.3 136h3.3M450.8 136h10.4M621 136h10.1M634.4 136h3.2M640.9 136h10.1"/>
<path d="M654.3 136h10.2M655.9 121v10.1M655.9 134.4v3.2M664.9 136h1.6M669.8 136h21.1M655.9 140.9v10.1M655.9 154.3v3.3M655.9 160.8v10.1"/>
</g>
<g fill="none" stroke="#5d5d5d" stroke-width=".39">
<path d="M419.8 127.4l.1 .1M442.2 131.1l.5 .2M446.3 131.1l.4 .2M450.4 131.1l.4 .3M453.9 130.2l.5 .4M454.4 131.2l.5 .2M650.1 136.1a5.8 5.8 0 0 1 8.2-5.4 5.8 5.8 0 0 1 1.4 9.7M650.7 133a6.1 6.1 0 0 0 3.7 8.9 6.1 6.1 0 0 0 7.6-5.9 6.1 6.1 0 0 1-6.7 6 6.1 6.1 0 0 1-5.3-7.3M651.8 138.5a4.9 4.9 0 0 0 8.1 .1 4.9 4.9 0 0 0-3.1-7.5 4.9 4.9 0 0 0-5.7 5.7 4.9 4.9 0 0 0 7.6 3.1 4.9 4.9 0 0 0-.1-8.2 4.9 4.9 0 0 0-7.5 3.3 5 5 0 0 0 3.3 5.7 4.9 4.9 0 0 1-2.5-7.9 4.9 4.9 0 0 1 8.3 1 4.9 4.9 0 0 1-4.3 7.1 4.9 4.9 0 0 1-4.7-6.7 4.9 4.9 0 0 1 8.1-1.5 4.9 4.9 0 0 1-2 7.9M652.2 131.6a5.8 5.8 0 0 0 1.4 9.7 5.8 5.8 0 0 0 8.2-5.4M653.1 139.6a4.6 4.6 0 0 0 7.2-2.5 4.6 4.6 0 0 0-5.1-5.8 4.6 4.6 0 0 0-3.4 6.9 4.7 4.7 0 0 0 7.8 .5 4.7 4.7 0 0 0-2.5-7.3 4.7 4.7 0 0 0-5.9 5 4.7 4.7 0 0 0 3.3 4.1 4.7 4.7 0 0 1-2.4-7.4 4.7 4.7 0 0 1 7.7 .5 4.7 4.7 0 0 1-3.3 7 4.6 4.6 0 0 1-5.2-5.6 4.6 4.6 0 0 1 7.2-2.7 4.6 4.6 0 0 1-.2 7.7l-2.6 .6M654.5 131.4a4.9 4.9 0 0 0-1.9 7.9 4.9 4.9 0 0 0 8-1.5 4.9 4.9 0 0 0-4.6-6.7 4.9 4.9 0 0 0-4.3 7.1 4.9 4.9 0 0 0 8.2 1 4.9 4.9 0 0 0-2.5-7.9 4.9 4.9 0 0 1 2.6 7.8 4.9 4.9 0 0 1-8.2-.7 4.9 4.9 0 0 1 3.8-7.3 4.9 4.9 0 0 1 5.2 6.3 4.9 4.9 0 0 1-7.8 2.3 4.9 4.9 0 0 1 .8-8 4.8 4.8 0 0 1 6.2 1.8"/>
<path d="M656.2 131.4a4.6 4.6 0 0 0-4.5 6.3 4.6 4.6 0 0 0 7.5 1.7 4.6 4.6 0 0 0-1.2-7.5 4.7 4.7 0 0 0-6.6 3.9 4.7 4.7 0 0 0 6.1 4.7 4.7 4.7 0 0 0 2.1-7.5l-1-.9-1.3-.6a4.7 4.7 0 0 1 2.5 7.4 4.7 4.7 0 0 1-7.8-.6 4.7 4.7 0 0 1 3.5-6.9 4.6 4.6 0 0 1 5 5.8 4.6 4.6 0 0 1-7.2 2.4 4.6 4.6 0 0 1 .4-7.6 4.6 4.6 0 0 1 5.1 .4M660.4 128.3v.1a8.6 8.6 0 0 1 3 12.1 8.6 8.6 0 0 1-12.1 2.6 8.6 8.6 0 0 1-2.3-12.2 8.7 8.7 0 0 1 9.8-3 8.7 8.7 0 0 1 5.9 8.4l.2 .1M661.8 137.4a6.1 6.1 0 0 0-5.2-7.4 6.1 6.1 0 0 0-6.8 6 6.1 6.1 0 0 1 7.6-5.9 6.1 6.1 0 0 1 3.8 8.9M417.1 144.5l.1 .1M443.5 140.7l.4 .2M447.6 140.7l.4 .2M451.6 140.6l.5 .3M452.1 141.4l.5 .4M455.7 140.6h.1M290.8 323.5l-.6-.4a2.36 2.36 0 0 0-1.7 2.2 161.5 161.5 0 0 0-4.9 28.1l-2.8 23.6M292.5 323.5a41.2 41.2 0 0 0-3.6 13.9l-5.5 43.6M467.7 338.9a73.3 73.3 0 0 0-5.8 18.1l-1.9 8.5"/>
<path d="M472.4 335.6a5.5 5.5 0 0 0-3.4 4.1l-2.9 9.2-3.9 17.1M474.2 335.6a5.1 5.1 0 0 0-3.3 4l-2.8 8.7-4 17.7M474.2 335.6h.1M478.9 338.9l-.4-.6a2.14 2.14 0 0 0-2-1.4 2.14 2.14 0 0 0-2 1.4 66.8 66.8 0 0 0-6.2 19.1l-2.1 9.1M275.1 342v21.7M420.4 342.5a2.46 2.46 0 0 0-2.4-1.2 2.46 2.46 0 0 0-2.1 1.7 67.8 67.8 0 0 0-6.4 17.8l-2.5 9.7a78.1 78.1 0 0 1-6.3 18.1M420.5 342.5a5.5 5.5 0 0 0-3.8 3.9 92.7 92.7 0 0 0-5 14.8l-2.6 9.1a69.5 69.5 0 0 1-6.3 17.3l-.6 .8M424 343.5a68.9 68.9 0 0 0-5.9 16.8l-2.6 9.8a115.7 115.7 0 0 1-5.1 16.1M424.5 342.5a5.6 5.6 0 0 0-3.8 4 94.6 94.6 0 0 0-5 14.8l-2.5 9.1a73 73 0 0 1-6 16.7M440.7 342.7a2.45 2.45 0 0 0-2.4-1.3 2.45 2.45 0 0 0-2.1 1.7 65.6 65.6 0 0 0-6.3 17.6l-4.5 16.5-3 8.6M440.8 342.7a5.5 5.5 0 0 0-3.8 3.9 93.2 93.2 0 0 0-5 14.7l-2.6 9.1a91.4 91.4 0 0 1-5.3 15.5M444.3 343.6a75.9 75.9 0 0 0-6.2 17.9l-2.6 9.8a97.4 97.4 0 0 1-5 15.4"/>
<path d="M444.9 342.7h-.1a6 6 0 0 0-3.8 4.1 98.2 98.2 0 0 0-5.1 14.9l-2.5 9a85 85 0 0 1-5.5 15.6M461 342.8a2.45 2.45 0 0 0-2.3-1.2 2.45 2.45 0 0 0-2.1 1.6 63.6 63.6 0 0 0-6.4 17.4l-2.5 9.5a85.4 85.4 0 0 1-5.9 17.5M461.1 342.9a5.6 5.6 0 0 0-3.8 3.9 93.6 93.6 0 0 0-5.1 14.7l-2.5 9a64.5 64.5 0 0 1-6.4 17M464.6 343.8a83.4 83.4 0 0 0-6.5 18.9l-1.9 7.3a105.1 105.1 0 0 1-5.5 16.7M465.2 342.9h-.2a6.4 6.4 0 0 0-3.8 4.2 102 102 0 0 0-5.1 14.9l-2.5 9a63.8 63.8 0 0 1-6 16.2M481.3 343a2.44 2.44 0 0 0-2.3-1.3 2.44 2.44 0 0 0-2.1 1.6 61.6 61.6 0 0 0-6.3 17.2l-4.5 16.3-2.7 7.9M481.4 343a5.7 5.7 0 0 0-3.8 4 94.1 94.1 0 0 0-5.1 14.6l-2.5 9a94.1 94.1 0 0 1-5 14.3M484.9 344a74.4 74.4 0 0 0-6.2 17.5l-2.5 9.6a99.9 99.9 0 0 1-4.8 14.7M485.5 343h-.3a6.9 6.9 0 0 0-3.8 4.4 105.9 105.9 0 0 0-5 15l-2.6 8.9a83.9 83.9 0 0 1-5 14.2M485.8 344l-2.3 7.8-5.9 25.7-2.8 10.2M485.8 359.2l-4.7 21.5-2.9 10M485.8 351.2l-6.1 27.7-2.9 10.5"/>
<path d="M313.9 364.2l-1.3 12.8a187 187 0 0 1-4.8 29.2l-1.1 2.2M317 364.2l-1.3 12.8a187 187 0 0 1-4.8 29.2 3.5 3.5 0 0 1-1.8 2.7l-.7-.5M485.8 369.5l-2.5 10.7a63.5 63.5 0 0 1-4 12M485.8 378.7l-1.9 5.4-1.8 3.8M424.7 389.4l1.1 1 1 .3M445 389.2l.8 .9 1.3 .4M465.3 389.1l1.2 1 .9 .2M467.7 393.1l1.2 1.4 1.2 .5M481.5 388.9h-.1M485.6 388.9l.2 .3M485.8 383.8l-1.2 2.5a4.7 4.7 0 0 1-3.1 2.6M485.8 388.9h-.3"/>
</g>
<g font-size="7">
<text x="691.8" y="101.5">A</text>
<text x="692.7" y="169.9">A</text>
<text x="837.8" y="537.4">-</text>
</g>
<g font-size="7" fill="#313131">
<text x="758.7" y="537.4">D</text>
<text x="782.3" y="537.4">2403A_102</text>
</g>
<text font-size="6.6" x="486.5" y="428.3">THREAD DATA</text>
<g font-size="6.5">
<text x="305.7" y="58.9">[</text>
<text x="332.1" y="58.9">]</text>
<text x="209.1" y="75.2">[</text>
<text x="232.9" y="75.2">]</text>
<text x="347.9" y="90.6">[</text>
<text x="371.7" y="90.6">]</text>
<text x="159.2" y="107.9">[</text>
<text x="180.4" y="107.9">]</text>
<text x="512.9" y="110.4">[</text>
<text x="534.2" y="110.4">]</text>
<text x="218.4" y="114.7">[</text>
<text x="238.1" y="114.7">]</text>
<text x="209.1" y="358.9">[</text>
<text x="230.4" y="358.9">]</text>
</g>
<g font-size="6.2">
<text x="717.7" y="110.4">GEAR DATA</text>
<text x="553.4" y="151">**CAUTION**</text>
<text x="277.5" y="235.8">SECTION A-A</text>
<text x="678.9" y="395.2">NOTES:</text>
<text x="327.8" y="451.3">SECTION A-A</text>
<text x="330.5" y="458.5">SCALE 10:1</text>
<text x="797.1" y="477.4">FIRESTARTER</text>
</g>
<text font-size="5.8" fill="#313131" x="775" y="508.7">THREADED CORE</text>
<text font-size="5" fill="#989898" x="762.5" y="491">THE PLASTEK GROUP</text>
<g font-size="4.6">
<text x="305.7" y="52.2">5.2461</text>
<text x="307.5" y="58.2">133.250</text>
<text x="650.1" y="62.5">1.125</text>
<text x="209.1" y="68.5">1.3162</text>
<text x="262.4" y="68.5">0.500</text>
<text x="650.1" y="67.3">[28.58]</text>
<text x="210.9" y="74.6">33.431</text>
<text x="262.4" y="73.3">[12.70]</text>
<text x="642.7" y="72">OUTSIDE DIA</text>
<text x="196.6" y="84">2.063</text>
<text x="347.9" y="84">3.9299</text>
<text x="648.8" y="82.8">1.000</text>
<text x="196.6" y="88.7">[52.40]</text>
<text x="648.8" y="87.5">[25.40]</text>
<text x="349.7" y="90">99.819</text>
<text x="644.7" y="92.3">PITCH DIA</text>
<text x="159.2" y="101.2">0.3000</text>
<text x="308.1" y="98.3">STAMP PLASTEK</text>
<text x="161" y="107.3">7.620</text>
<text x="304.8" y="103">PART #2403A.102</text>
<text x="218.4" y="108">0.525</text>
<text x="241.2" y="108">DIA</text>
<text x="484.6" y="109.8">0.3520</text>
<text x="514.7" y="109.8">8.941</text>
<text x="537.3" y="109.8">DIA REF</text>
<text x="220.2" y="114.1">13.34</text>
<text x="307.1" y="115.1">0.302 DIA</text>
<text x="307.1" y="119.9">[7.67]</text>
<text x="500.9" y="115.5">BEFORE PLATING</text>
<text x="717.7" y="115.5">PITCH DIAMETER: 1.000 [25.40]</text>
<text x="504.5" y="120.3">(SEE NOTE #3)</text>
<text x="717.7" y="120.3">DIAMETRAL PITCH: 16</text>
<text x="717.7" y="125.1">PRESSURE ANGLE: 14 1/2&quot;</text>
<text x="717.7" y="129.8">NUMBER OF TEETH: 16</text>
<text x="109.8" y="134.9">0.6248-0.6250</text>
<text x="109.8" y="139.7">[15.870-15.875]</text>
<text x="122.6" y="144.5">DIA</text>
<text x="296.2" y="161.5">R0.030</text>
<text x="337.6" y="159.6">0.4998-0.5000</text>
<text x="527.7" y="158.5">THREAD START MUST LINE UP</text>
<text x="100.5" y="165">45</text>
<text x="109.1" y="165">X 0.06 [1.5]</text>
<text x="299.1" y="166.2">[.76]</text>
<text x="337.6" y="164.3">[12.695-12.700]</text>
<text x="527.1" y="163.3">WITH THE CENTER OF A GRAR</text>
<text x="201.2" y="168.9">CLEAR CORNER</text>
<text x="361.7" y="169.1">DIA</text>
<text x="438.3" y="168.5">R0.060</text>
<text x="441.2" y="173.3">[1.52]</text>
<text x="545.1" y="168">TOOTH (SEE NOTE #1)</text>
<text x="262.9" y="182.9">5.070</text>
<text x="262.9" y="187.7">[128.78]</text>
<text x="284.7" y="192.3">5.100</text>
<text x="284.7" y="197.1">[129.54]</text>
<text x="342" y="204.7">3.4629</text>
<text x="342" y="209.5">[87.957]</text>
<text x="272.2" y="217.2">5.9929</text>
<text x="292.7" y="217.2">REF</text>
<text x="272.2" y="222">[152.220]</text>
<text x="300.9" y="297.5">3.4629</text>
<text x="318.9" y="297.5">REF</text>
<text x="373.6" y="297.5">0.085</text>
<text x="419.7" y="297.5">0.3820 REF</text>
<text x="300.9" y="302.3">[87.957]</text>
<text x="373.6" y="302.3">[2.16]</text>
<text x="419.7" y="302.3">[9.703]</text>
<text x="375.7" y="307">REF</text>
<text x="289.1" y="315.7">80°</text>
<text x="401.7" y="313.3">0.011 [.28] T.S.C. THREAD START</text>
<text x="343.9" y="318">30°</text>
<text x="497.4" y="323">0.005 [.13] THREAD RELIEF TO MINOR DIA</text>
<text x="180.9" y="358.3">0.3520</text>
<text x="210.9" y="358.3">8.941</text>
<text x="233.5" y="358.3">DIA</text>
<text x="192.8" y="364">BEFORE PLATING</text>
<text x="506.9" y="363.2">0.178</text>
<text x="540.5" y="360.7">0.238</text>
<text x="540.5" y="365.4">[6.05]</text>
<text x="196.4" y="368.7">(SEE NOTE #3)</text>
<text x="248.7" y="367.1">0.244</text>
<text x="248.7" y="371.9">[6.20]</text>
<text x="506.9" y="367.9">[4.52]</text>
<text x="538.5" y="370.2">&quot;T&quot; DIA</text>
<text x="250.5" y="376.6">DIA</text>
<text x="504.7" y="377.4">AT TOP</text>
<text x="505" y="372.7">&quot;E&quot; DIA</text>
<text x="538.3" y="374.9">AT TOP</text>
<text x="503.8" y="382.2">(+)0°30'</text>
<text x="537.4" y="379.7">(+)0°30'</text>
<text x="686.5" y="401.1">1) SCRIBE A LINE IN THE STEEL FOR</text>
<text x="403.6" y="407.3">0.052</text>
<text x="690.4" y="407.4">MOLD ASSEMBLY PURPOSES TO</text>
<text x="403.6" y="412">[1.33]</text>
<text x="466.8" y="409.3">R.010 [0.25] TYP</text>
<text x="690.4" y="413.8">IDENTIFY WHERE THE THREAD</text>
<text x="403.3" y="416.8">T.S.C.</text>
<text x="690.4" y="420.1">START IS LOCATED.</text>
<text x="246.5" y="430.2">DOUBLE START</text>
<text x="332.8" y="428">0.20 [5.0]</text>
<text x="391" y="429.6">0.080 [2.03]</text>
<text x="686.5" y="426.5">2) NO POLISH ON MOLDING AREA.</text>
<text x="239.5" y="435">HELICAL GROOVE:</text>
<text x="326.3" y="432.7">GROOVE START</text>
<text x="393.6" y="434.4">T.S.C.PITCH</text>
<text x="486.5" y="435.6">-PITCH: .080 [2.03]</text>
<text x="686.5" y="432.8">3) ARMOLOY .0002 [0.005] /SIDE.</text>
<text x="255" y="439.7">LEFT HAND</text>
<text x="486.5" y="442">-DOUBLE LEAD</text>
<text x="686.5" y="439.2">4) BREAK UNNECESSARY SHARP</text>
<text x="243.4" y="449.3">.125 [3.18] PITCH</text>
<text x="245.2" y="444.5">.250 [6.35] LEAD</text>
<text x="486.5" y="448.3">- LEAD: .160 [4.06]</text>
<text x="690.4" y="445.5">CORNERS.</text>
<text x="245.7" y="454">.010 [0.25] DEEP</text>
<text x="486.5" y="454.7">LEFT HAND THREAD</text>
<text x="686.5" y="451.9">5)</text>
<text x="702.3" y="451.9">DENOTES CRITICAL DIMENSIONS,</text>
<text x="239.8" y="458.8">.008 [0.20] RADIUS</text>
<text x="689.1" y="458.2">PERMANENT Q.A. RECORD MUST BE KEPT.</text>
<text x="686.5" y="464.6">6) DIMENSIONS IN BRACKETS [0.000]</text>
<text x="691.7" y="470.9">ARE MILLIMETERS</text>
</g>
<text font-size="4.1" x="402.2" y="318.4">* CRITICAL FOR ASSEMBLY*</text>
<text font-size="3.7" fill="#4f4f4f" x="719" y="487">APPROVALS</text>
<g font-size="3.7">
<text x="762.3" y="513.1">24 CAVITY &quot;GENGHIS&quot; PLATFORM (50550)</text>
<text x="775.7" y="518.8">2:1</text>
<text x="777.7" y="525.1">-</text>
<text x="795.1" y="523.6">5000000</text>
<text x="821.3" y="523.6">44000008</text>
</g>
<g font-size="3.3">
<text x="520" y="362.8">4.1</text>
<text x="554.5" y="360.3">3.1</text>
<text x="671.3" y="485.6">TOLERANCES</text>
</g>
<text font-size="3.2" x="824.7" y="493.7">PLASTEK</text>
<g font-size="3">
<text x="706.4" y="494.4">-</text>
<text x="731.8" y="494.4">-</text>
<text x="706.4" y="500.8">S. Schaefer</text>
<text x="731.8" y="500.8">08/03/15</text>
<text x="706.4" y="507.1">-</text>
<text x="731.8" y="507.1">-</text>
<text x="706.4" y="513.5">C. VARKEY</text>
<text x="731.8" y="513.5">-</text>
<text x="706.4" y="520.8">1974A102 REV A</text>
<text x="706.4" y="529.2">AISI S-7</text>
<text x="664" y="537.6">DO NOT SCALE DRAWING</text>
<text x="706.4" y="537.7">Rc 55/57</text>
<text x="731.8" y="537.7">24</text>
</g>
<g font-size="2.8">
<text x="319.9" y="50.3">+0.0002</text>
<text x="319.9" y="52.8">-0.0000</text>
<text x="324.2" y="56.3">+.005</text>
<text x="324.2" y="58.9">-.000</text>
<text x="223.2" y="66.6">+0.0003</text>
<text x="223.2" y="69.2">-0.0000</text>
<text x="225" y="72.7">+.007</text>
<text x="225" y="75.2">-.000</text>
<text x="362.1" y="82.1">+0.0000</text>
<text x="362.1" y="84.6">-0.0002</text>
<text x="363.9" y="88.1">+.000</text>
<text x="363.9" y="90.6">-.005</text>
<text x="173.3" y="99.3">+0.0003</text>
<text x="173.3" y="101.9">-0.0000</text>
<text x="172.6" y="105.3">+.007</text>
<text x="172.6" y="107.9">-.000</text>
<text x="230" y="106.1">+0.000</text>
<text x="499.2" y="107.9">+0.0002</text>
<text x="526.7" y="107.9">+.005</text>
<text x="230" y="108.7">-0.001</text>
<text x="231.8" y="112.2">+.00</text>
<text x="498.7" y="110.4">-0.0000</text>
<text x="526.2" y="110.4">-.000</text>
<text x="231.8" y="114.7">-.02</text>
<text x="195" y="356.3">+0.0002</text>
<text x="195" y="358.9">-0.0000</text>
<text x="222.5" y="358.9">-.000</text>
<text x="222.5" y="356.3">+.005</text>
</g>
<g font-size="2.3" fill="#4f4f4f">
<text x="706.4" y="491">DESIGNER</text>
<text x="731.8" y="491">DATE</text>
<text x="706.4" y="497.4">DRAWN</text>
<text x="731.8" y="497.4">DATE</text>
<text x="706.4" y="503.7">CHECKED</text>
<text x="731.8" y="503.7">DATE</text>
<text x="757.2" y="503.4">DESCRIPTION</text>
<text x="706.4" y="510.1">APPROVED</text>
<text x="731.8" y="510.1">DATE</text>
<text x="706.4" y="516.4">REFERENCE NO.</text>
<text x="757.2" y="516.7">SCALE</text>
<text x="791.5" y="516.7">ECN NUMBER</text>
<text x="816.3" y="516.7">CUSTOMER NUMBER</text>
<text x="706.4" y="524.8">MATERIAL</text>
<text x="757.2" y="523.1">SHRINK</text>
<text x="706.4" y="533.2">HARDNESS</text>
<text x="731.8" y="533.2">QUANTITY REQ'D</text>
<text x="757.2" y="529.4">SIZE</text>
<text x="768.3" y="529.4">DRAWING NO.</text>
<text x="835" y="529.4">REV.</text>
</g>
<text font-size="2.3" fill="#989898" x="777.8" y="495.7">ERIE, PENNSYLVANIA</text>
<g font-size="2.2" fill="#4f4f4f">
<text x="668" y="497.8">2 PLACE DECIMAL +/- 0.01</text>
<text x="667.4" y="502.4">4 PLACE DECIMAL +/- 0.0005</text>
<text x="667.7" y="500.1">3 PLACE DECIMAL +/- 0.001</text>
<text x="670.4" y="507">DIMENSION IN INCHES</text>
<text x="672.8" y="504.7">ANGULAR +/- 0°15'</text>
</g>
<g font-size="2.1">
<text x="829.9" y="489.6">THE</text>
<text x="828.3" y="497">GROUP</text>
</g>
<g font-size="1.9" fill="#4f4f4f">
<text x="675.4" y="488.3">UNLESS NOTED</text>
<text x="665" y="519.7">THE INFORMATION ON THIS DRAWING</text>
<text x="666.5" y="521.7">IS PROPRIETARY TO THE PLASTEK</text>
<text x="663.7" y="527.4">REPRODUCED WITHOUT PRIOR WRITTEN</text>
<text x="668.4" y="525.5">SHALL NOT BE DISCLOSED OR</text>
<text x="669.6" y="523.6">GROUP. THIS INFORMATION</text>
<text x="666" y="529.3">CONSENT OF THE PLASTEK GROUP.</text>
</g>
</svg>
